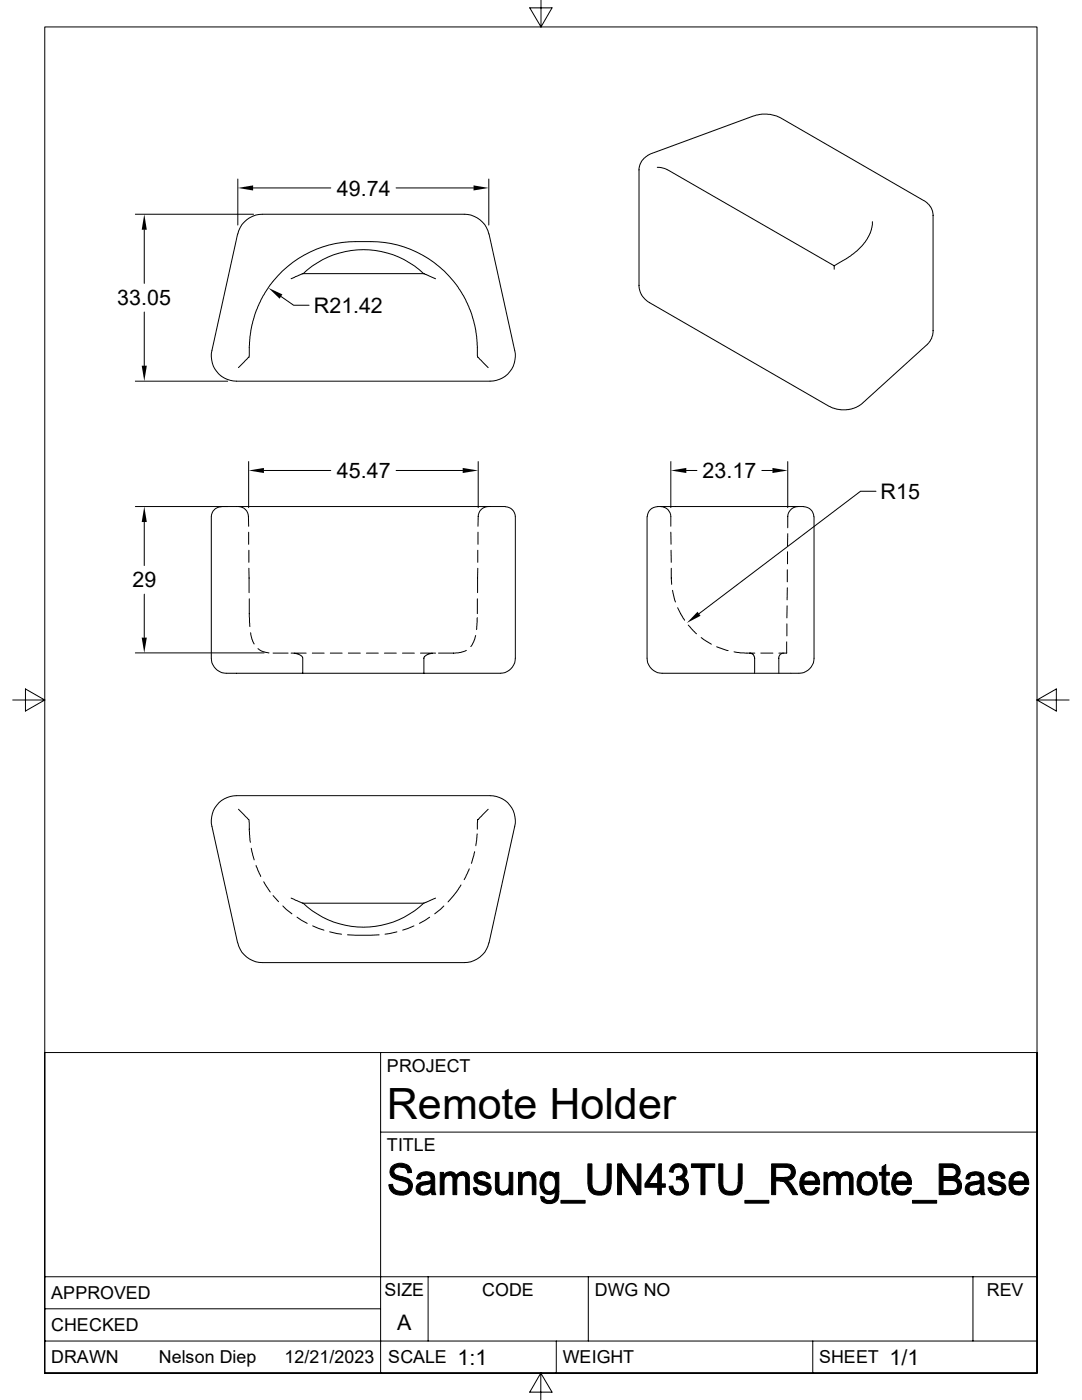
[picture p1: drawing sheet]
<svg xmlns="http://www.w3.org/2000/svg" width="216mm" height="279mm" viewBox="0 0 216 279" stroke-linecap="round" stroke-linejoin="round" font-family="sans-serif">
<g fill="none" stroke="#000" stroke-width=".2">
<path d="M108 0v5.4l-2.3-3.8h4.5l-2.2 3.8M47.5 35.7v9.2M50.5 37.5h15.5M79 37.5h15.5M97.5 35.7v9.2M128.4 31.7l1.6-1.1 20.3-7.4a6.8 6.8 0 0 1 5.5 .3l28.7 16.6 .8 .7a3.3 3.3 0 0 1 .9 2.2v23.4l-.3 1-.9 1.4-13 11.8-.7 .5-1.4 .5-2.1 .2-1.1-.2-1.3-.5-36.5-21.2a3.7 3.7 0 0 1-1.4-3v-23.3l.3-.9zM131.1 33.4l1.1 .1 .9 .4M133.2 33.9l33.3 19.1 3.1-1.9 2.5-2.1 1.5-2.4 .4-1.3 .1-1.1M27 42.8h23.6M28.8 45.8v10.8M47.4 46.7l-5.1 23.2a5 5 0 0 0 4.9 6.2h50.6a5 5 0 0 0 4.9-6.2l-5.1-23.2M54.5 56.1l-2 2.9-1.7 3.8-.8 3.2-.3 3.8a1.77 1.77 0 0 1-.2 1.6l-1.9 2"/>
<path d="M54.5 56.1a21.3 21.3 0 0 1 16.5-7.9 23.2 23.2 0 0 1 12.1 2.1 21.1 21.1 0 0 1 7.4 5.8M56.1 59.2l2.5 1.7h3.1M58.1 55.6l2.3-1h24.2l2.3 1M60.5 54.7a17.5 17.5 0 0 1 24.1 0M90.5 56.1l2 2.9 1.6 3.8 .9 3.2 .2 3.8a1.77 1.77 0 0 0 .3 1.6l1.9 2M97.5 46.7a5 5 0 0 0-4.9-3.9h-40.2a5 5 0 0 0-4.9 3.9M166.5 53v.7M27 76.1h18.4M28.8 62.3v10.7M49.6 92.1v9.2M52.7 93.9h13.3M79 93.9h13.3"/>
<path d="M95.4 92.1v9.2M133.9 92.1v9.2M136.9 93.9h2.2M152 93.9h2.1M157.2 92.1v9.2M174.8 98h-3.1l-32.2 24.5M27 101.1h18.4M28.8 104.2v8.7M28.8 118.6v8.7M42.8 101.7a3.9 3.9 0 0 1 3.1-.6h53.2a4.1 4.1 0 0 1 3.1 .6l.5 .7 .1 .7v28.3a3.3 3.3 0 0 1-4 3h-52.1a6.3 6.3 0 0 1-2.9-.4 3 3 0 0 1-1.6-2.6v-28.3l.1-.7zM47.6 101.1a2.02 2.02 0 0 1 2 2v1.9M49.6 106.2v2.4"/>
<path d="M49.7 113.4v4.9M49.7 109.8v2.4M49.7 119.5l.2 5.6M95.2 119.5v3M95.3 113.4v4.9M95.3 109.8v2.4M95.4 106.2v2.4M97.4 101.1a2.02 2.02 0 0 0-2 2v1.9M129.1 103.1v28.3a3.3 3.3 0 0 0 4 3h24.7a6.5 6.5 0 0 0 3-.4 3 3 0 0 0 1.6-2.6v-28.3M129.2 103.1a2.43 2.43 0 0 1 3-2h25.8a6.6 6.6 0 0 1 3.5 .4 2 2 0 0 1 .9 1.6M131.8 101.1a2.02 2.02 0 0 1 2.1 2v1.9M133.9 106.2v2.4"/>
<path d="M133.9 109.8v2.4M133.9 113.4l.1 3.2M134.2 117.8l.6 2.3M157.1 117.3v2.4M157.1 113.7v2.4M157.1 110.1v2.4M157.2 106.5l-.1 2.4M159.2 101.1a2.1 2.1 0 0 0-2 2v2.2M2.5 139.7h6.4l-3.8-2.2v4.4l3.8-2.2M27 130.3h25.7M50 126.3l.3 1.3 .4 .9M51.5 129.5a3.9 3.9 0 0 0 2.2 .8"/>
<path d="M54.5 130.3h3M58.1 130.3l1.4 .3 .9 .5v3.3M58.7 130.3h2.4M62.3 130.3h2.4M65.9 130.3h2.4M69.5 130.3h2.4M73.1 130.3h2.4M76.7 130.3h2.4M80.3 130.3h2.4M83.9 130.3h2.4M86.9 130.3l-1.2 .2-1 .6-.1 3.3M93 129.8l-1.6 .5h-3.9"/>
<path d="M94.9 126.8l-.4 1.3-.6 .9M95.2 123.3l-.1 2.3M135.2 121.3l1.4 2.5M137.3 124.8l1.7 1.7M139.9 127.3l2 1.3M143 129.1l2.3 .7M146.5 130.1l1.3 .2h2.8M149.6 130.3l.6 .3 .3 .5 .1 3.3M151.8 130.3h2.4M156.4 130.3a.94 .94 0 0 0-1 1.1v3M157 128.1v2.2h-1.6M157 124.5v2.4"/>
<path d="M157.1 120.9l-.1 2.4M206.9 139.7l3.9 2.2v-4.4l-3.9 2.2h6.4M47.6 161.5l1.4 1.4a1.66 1.66 0 0 1 .7 1.9l.3 3.3M50.1 169.3l.6 2.3M51.1 172.7l.9 2.2M52.6 176l1.3 2M54.5 178.7l1.1 1.3M58.1 179.2l2.3 1.1h24.2M86.9 179.2l-2.3 1.1M92 176.6l-.9 1.3-1.7 2.1M93.6 173.4l-1 2.2M94.7 170l-.6 2.3"/>
<path d="M95.2 166.4l-.2 2.4M97.4 161.5l-1.4 1.4a1.66 1.66 0 0 0-.7 1.9v.7M47.4 188.2l-5.1-23.3a5 5 0 0 1 4.9-6.1h50.6a5 5 0 0 1 4.9 6.1l-5.1 23.3M56.4 180.8l1.9 1.6M59.3 183l2 1.3M60.5 180.2a17.5 17.5 0 0 0 24.1 0M62.4 184.8l2.2 .8M65.8 186l2.4 .4M69.3 186.6h6.3M79.2 186l-2.4 .4M82.6 184.8l-2.3 .8M85.7 183l-2 1.3"/>
<path d="M88.6 180.8l-1.9 1.6M97.5 188.2a5 5 0 0 1-4.9 3.9h-40.2a5 5 0 0 1-4.9-3.9M75.9 210.1v63.9M75.9 225.9h131M8.9 254.8h198M85.4 254.8v12.8M117.4 254.8v12.8M194.1 254.8v12.8M8.9 274v-268.6h198v268.6M8.9 274v-63.9h198v63.9M8.9 274h198M8.9 267.6h198"/>
<path d="M8.9 261.2h67M107.9 274l2.3 3.8h-4.5l2.2-3.8v5.4M111 267.6v6.4M162.2 267.6v6.4"/>
</g>
<g fill="#000" stroke="#000" stroke-width=".2">
<path d="M77.6 236.4l.7-.1a1.6 1.6 0 0 0 1.8 1.5h-2l-.3-.6z" fill-rule="evenodd"/>
<path d="M78.1 232.8a2.61 2.61 0 0 1 3.6 .1h-2a.93 .93 0 0 0-1.1 .8 .93 .93 0 0 0 1 1 3 3 0 0 1 2.7 1.6 2.1 2.1 0 0 1-2.9 2.2l-.8-.3-.5-.4h2a1.07 1.07 0 0 0 1.2-.4 1.07 1.07 0 0 0 0-1.3l-.8-.3a3.6 3.6 0 0 1-2.6-1.3v-1z" fill-rule="evenodd"/>
<path d="M79.9 232.9h1.8l.3 .4 .1 .7-.7 .1a1.2 1.2 0 0 0-1.5-1.2z" fill-rule="evenodd"/>
<path d="M83.5 234.4l1.5 .1a.94 .94 0 0 0-1.1 .8l-.8-.1z" fill-rule="evenodd"/>
<path d="M83.4 236.3l.3-.2 2.3 .1-1.2 .3a.75 .75 0 0 0-1 .6 .75 .75 0 0 0 .9 .8l1.2 .1a1.78 1.78 0 0 1-2.8-.4v-.7z" fill-rule="evenodd"/>
<path d="M83.6 234.4a2.33 2.33 0 0 1 3 0l.1 .7v2.5l.3 .8h-.8l-.1-.5-1-.1a1.35 1.35 0 0 0 .9-1.6l-2.3-.1 .6-.2 1-.1a.48 .48 0 0 0 .5-.1 .48 .48 0 0 0 .2-.5 .83 .83 0 0 0-1-.7l-1.5-.1z" fill-rule="evenodd"/>
<path d="M84.7 237.9h1.4z" fill-rule="evenodd"/>
<path d="M87.8 234h.7v.6h.7l-.1 .1a1.37 1.37 0 0 0-.5 1.4v2.3h-.8z" fill-rule="evenodd"/>
<path d="M88.6 234.4l1.1 .1-1.2 .1z" fill-rule="evenodd"/>
<path d="M88.7 234.3a1.39 1.39 0 0 1 2.3 .4l-2.4-.3z" fill-rule="evenodd"/>
<path d="M90.1 234.7h.9l.1-.2h1.1a1.06 1.06 0 0 0-1.1 1.3v2.6h-.7v-3.3z" fill-rule="evenodd"/>
<path d="M91.4 234.2a1.32 1.32 0 0 1 1.5-.3 1.32 1.32 0 0 1 .7 1.4v3.1h-.7v-2.8a.79 .79 0 0 0-.7-1.1h-1.1z" fill-rule="evenodd"/>
<path d="M94.8 234.4l1.4 .1a.6 .6 0 0 0-.7 .2 .6 .6 0 0 0 0 .7l.1 .1a4.8 4.8 0 0 1 2.2 1 1.46 1.46 0 0 1-.2 1.6 1.46 1.46 0 0 1-1.5 .4l-.8-.2-.5-.4h1.5a.67 .67 0 0 0 .8-.3 .67 .67 0 0 0-.2-.9 3.4 3.4 0 0 1-2.2-1.1 1.14 1.14 0 0 1 .1-1.2z" fill-rule="evenodd"/>
<path d="M94.4 237.1l.8-.2a.95 .95 0 0 0 1.1 1h-1.5z" fill-rule="evenodd"/>
<path d="M94.9 234.3a1.81 1.81 0 0 1 2.9 .7l-.7 .2a.76 .76 0 0 0-.9-.7l-1.4-.1z" fill-rule="evenodd"/>
<path d="M98.8 234h.8v2.9a.87 .87 0 0 0 .9 1h1.1a1.5 1.5 0 0 1-1.9 .5 1.5 1.5 0 0 1-.9-1.7z" fill-rule="evenodd"/>
<path d="M100.5 237.9l.5-.2h.6v.2z" fill-rule="evenodd"/>
<path d="M101.6 234h.7v4.4h-.7v-.7h-.6a1.36 1.36 0 0 0 .6-1.4z" fill-rule="evenodd"/>
<path d="M103.5 234h.6v.6h.7l-.3 .2a1.23 1.23 0 0 0-.3 1.2v2.4h-.7z" fill-rule="evenodd"/>
<path d="M104.2 234.4l1.1 .1-1.2 .1z" fill-rule="evenodd"/>
<path d="M104.2 234.4a1.55 1.55 0 0 1 1.8-.4 1.55 1.55 0 0 1 .9 1.7v2.7h-.7v-2.7a.92 .92 0 0 0-.9-1.2z" fill-rule="evenodd"/>
<path d="M107.9 238.8l.7 .1a.84 .84 0 0 0 1 .7h-1.5z" fill-rule="evenodd"/>
<path d="M108.2 234.5a1.64 1.64 0 0 1 2.6 0h-1.2a1.52 1.52 0 0 0-1.1 2 1.31 1.31 0 0 0 1.2 1.3h1.8h-.7a1.74 1.74 0 0 1-2 .4 1.74 1.74 0 0 1-1-1.6v-1z" fill-rule="evenodd"/>
<path d="M109.6 234.5h1.3z" fill-rule="evenodd"/>
<path d="M108.1 239.6h1.5a1.31 1.31 0 0 0 1.2-1.8h.7a2 2 0 0 1-1 2.2 2 2 0 0 1-2.4-.4z" fill-rule="evenodd"/>
<path d="M109.8 234.5h1.1v-.5h.6v3.8h-1.8a1.52 1.52 0 0 0 1.1-2 1.32 1.32 0 0 0-1-1.3z" fill-rule="evenodd"/>
<path d="M117.3 232.3h.8v3.5a1.51 1.51 0 0 0 1.5 2h-1.8l-.3-.4-.2-1.1z" fill-rule="evenodd"/>
<path d="M121.2 232.3h.8v3.5a2.41 2.41 0 0 1-1.3 2.6 2.86 2.86 0 0 1-2.9-.6h1.8a1.41 1.41 0 0 0 1.6-1.8z" fill-rule="evenodd"/>
<path d="M123.2 232.3h.8v6.1h-.8z" fill-rule="evenodd"/>
<path d="M124 232.3l3.2 4.8-.1 1.3-3.1-4.8z" fill-rule="evenodd"/>
<path d="M127.2 232.3h.7v6.1h-.8z" fill-rule="evenodd"/>
<path d="M132 232.3v4h-2.6h1.8v-2.8z" fill-rule="evenodd"/>
<path d="M131.4 232.3h.6l-2.6 4h3.4v.6h-.8v1.5h-.8v-1.5h-2.5v-.6z" fill-rule="evenodd"/>
<path d="M133.9 232.9l.2-.1 1.3 .1a1.02 1.02 0 0 0-1.1 1.1l-.7-.2z" fill-rule="evenodd"/>
<path d="M133.5 236.8l.7-.1 .1 .4a1.06 1.06 0 0 0 1.1 .8h-1.4l-.4-.5z" fill-rule="evenodd"/>
<path d="M135 234.8l1.6 .1-.3 .2 .6 .3-1.9 .1z" fill-rule="evenodd"/>
<path d="M134.2 232.7a1.67 1.67 0 0 1 2.2-.1 1.67 1.67 0 0 1 .3 2.2l-1.6 .1a1.01 1.01 0 0 0 1.2-.9 1.01 1.01 0 0 0-.9-1.1l-1.3-.1z" fill-rule="evenodd"/>
<path d="M135.5 235.4h1.4a1.92 1.92 0 0 1-.2 2.7 1.92 1.92 0 0 1-2.7-.2h1.4a1.23 1.23 0 0 0 1.2-1.2 1.23 1.23 0 0 0-1.1-1.3z" fill-rule="evenodd"/>
<path d="M138 232.3h4.6v.7h-1.9v5.4h-.8v-5.4h-1.9z" fill-rule="evenodd"/>
<path d="M143.4 232.3h.8v3.5a1.51 1.51 0 0 0 1.5 2h-1.8l-.2-.4-.3-1.3z" fill-rule="evenodd"/>
<path d="M147.3 232.3h.8v3.5a2.41 2.41 0 0 1-1.3 2.6 2.86 2.86 0 0 1-2.9-.6h1.8a1.41 1.41 0 0 0 1.6-1.8z" fill-rule="evenodd"/>
<path d="M154 232.3h3.5l.6 .3 .3 .4h-3.6v2h3.5l-.4 .3-.8 .3-2.3 .1v2.7h-.8z" fill-rule="evenodd"/>
<path d="M155.7 235.7l1.4-.1 .4 .3 .4 .5 1.3 2h-1l-.8-1.3a2.3 2.3 0 0 0-1.7-1.4z" fill-rule="evenodd"/>
<path d="M156.6 233h1.8l.3 .5v.6l-.4 .9h-3.5h1.7a1.08 1.08 0 0 0 1.2-.5 1.08 1.08 0 0 0-.2-1.4z" fill-rule="evenodd"/>
<path d="M160 234.6l.1-.1h1.5a1.23 1.23 0 0 0-1.2 1.3h3.1v.6h-3.1l.3 1 .4 .4 .5 .1h-1.5a3 3 0 0 1-.1-3.3z" fill-rule="evenodd"/>
<path d="M160.3 234.4a1.96 1.96 0 0 1 2-.4 1.96 1.96 0 0 1 1.2 1.8h-3.1h2.4l-.3-.9-.5-.4h-1.9z" fill-rule="evenodd"/>
<path d="M160.1 237.9h1.5a1.17 1.17 0 0 0 1.2-.9l.7 .1a2 2 0 0 1-3.4 .8z" fill-rule="evenodd"/>
<path d="M164.4 234h.7v.6h.6a1.49 1.49 0 0 0-.6 1.5v2.3h-.7z" fill-rule="evenodd"/>
<path d="M165.2 234.4l1 .1-1.1 .1z" fill-rule="evenodd"/>
<path d="M165.3 234.3a1.36 1.36 0 0 1 2.3 .4l-2.4-.3z" fill-rule="evenodd"/>
<path d="M166.7 234.7h.9l.1-.2h1a1.06 1.06 0 0 0-1 1.3v2.6h-.7v-3.1z" fill-rule="evenodd"/>
<path d="M167.9 234.2a1.36 1.36 0 0 1 1.6-.3 1.36 1.36 0 0 1 .7 1.4v3.1h-.7v-2.8a.84 .84 0 0 0-.8-1.1h-1z" fill-rule="evenodd"/>
<path d="M171.7 234.4a2.05 2.05 0 0 1 2.8 0l-1.5 .1a1.69 1.69 0 0 0-1.1 2.4 1.18 1.18 0 0 0 1.1 1h-1.4a2.97 2.97 0 0 1 .1-3.5z" fill-rule="evenodd"/>
<path d="M173 234.5l1.5-.1a2.62 2.62 0 0 1-.7 4l-1.3 .1-.9-.6h1.4a1.54 1.54 0 0 0 1.2-2.1v-.4a1.2 1.2 0 0 0-1.2-.9z" fill-rule="evenodd"/>
<path d="M176 232.9l.7-.5v1.6h.8v.5h-.8v3l.5 .2-1.1 .1-.1-.2v-3.1h-.5v-.5h.5z" fill-rule="evenodd"/>
<path d="M176.1 237.8l1.4-.1 .1 .7-.5 .1a.82 .82 0 0 1-1-.7z" fill-rule="evenodd"/>
<path d="M178.4 234.6l.1-.1h1.4a1.23 1.23 0 0 0-1.2 1.3h3.2v.6h-3.2l.3 1 .5 .4 .5 .1h-1.5a3 3 0 0 1-.1-3.3z" fill-rule="evenodd"/>
<path d="M178.6 234.4a1.95 1.95 0 0 1 2.1-.4 1.95 1.95 0 0 1 1.2 1.8h-3.2h2.4v-.3l-.3-.6-.5-.4h-1.8z" fill-rule="evenodd"/>
<path d="M178.5 237.9h1.5a1.17 1.17 0 0 0 1.1-.9l.8 .1a2.04 2.04 0 0 1-3.4 .8z" fill-rule="evenodd"/>
<path d="M187.4 232.3h2.8l.8 .3 .3 .4h-3.1v1.9l2.9 .1-.3 .1 .7 .4-3.3 .1v2.1h3.3l-.5 .5-1.2 .2h-2.4z" fill-rule="evenodd"/>
<path d="M189.4 233h1.9l.3 .5-.1 .8-.4 .6h-2.9l1.5-.1a.95 .95 0 0 0 1.1-1 .95 .95 0 0 0-1.3-.8z" fill-rule="evenodd"/>
<path d="M189.6 235.6l1.9-.1 .4 .8v.7l-.4 .7h-3.3h1.5a1.09 1.09 0 0 0 1.3-1.1 1.09 1.09 0 0 0-1.4-1z" fill-rule="evenodd"/>
<path d="M193 234.4l1.6 .1a.96 .96 0 0 0-1.2 .8l-.7-.1z" fill-rule="evenodd"/>
<path d="M192.8 236.5l.5-.4 2.3 .1-1.2 .3a.75 .75 0 0 0-1 .6 .75 .75 0 0 0 .8 .8l1.3 .1a1.71 1.71 0 0 1-2.9-.6z" fill-rule="evenodd"/>
<path d="M193.3 234.2a2.33 2.33 0 0 1 2.8 .2l.2 .6v2.9l.3 .5h-.8l-.2-.5-.9-.1a1.29 1.29 0 0 0 .9-1.6l-2.3-.1 1.6-.3a.53 .53 0 0 0 .5-.2 .53 .53 0 0 0 .1-.6 .82 .82 0 0 0-.9-.5l-1.6-.1z" fill-rule="evenodd"/>
<path d="M194.2 237.9h1.4z" fill-rule="evenodd"/>
<path d="M197.5 234.4l1.4 .1a.58 .58 0 0 0-.8 .3 .58 .58 0 0 0 .3 .7l.8 .3a1.41 1.41 0 0 1 1.5 1.6 1.92 1.92 0 0 1-3.2 .5h1.5a.67 .67 0 0 0 .8-.3 .67 .67 0 0 0-.2-.9 3.4 3.4 0 0 1-2.2-1.1 1.14 1.14 0 0 1 .1-1.2z" fill-rule="evenodd"/>
<path d="M197.1 237.1l.8-.2a.95 .95 0 0 0 1.1 1h-1.5z" fill-rule="evenodd"/>
<path d="M197.6 234.3a1.98 1.98 0 0 1 2.8 .4l.1 .4-.7 .1a.76 .76 0 0 0-.9-.7l-1.4-.1z" fill-rule="evenodd"/>
<path d="M201.8 234.6l.1-.1h1.4a1.23 1.23 0 0 0-1.2 1.3h3.1l.1 .6h-3.2l.3 1 .5 .4 .5 .1h-1.5a3 3 0 0 1-.1-3.3z" fill-rule="evenodd"/>
<path d="M202 234.4a1.95 1.95 0 0 1 2-.4 1.95 1.95 0 0 1 1.2 1.8h-3.1h2.4l-.2-.7-.4-.5-.3-.1h-1.7z" fill-rule="evenodd"/>
<path d="M201.9 237.9h1.6a1.11 1.11 0 0 0 1-.9l.7 .1a1.97 1.97 0 0 1-3.3 .8z" fill-rule="evenodd"/>
<path d="M111.9 239.6h4.9v.5h-4.9z" fill-rule="evenodd"/>
<path d="M148.6 239.6h4.8v.5h-4.8z" fill-rule="evenodd"/>
<path d="M182.1 239.6h4.8v.5h-4.8z" fill-rule="evenodd"/>
</g>
<path d="M47.5 37.5l3-.5v1zM94.5 37l3 .5-3 .5zM28.8 42.8l.5 3h-1zM53.6 57.4l2.7 1.4-.5 .8zM28.3 73h1l-.5 3.1zM49.6 93.9l3.1-.5v1zM92.3 93.4l3.1 .5-3.1 .5zM133.9 93.9l3-.5v1zM154.1 93.4l3.1 .5-3.1 .5zM28.8 101.1l.5 3.1h-1zM28.3 127.3h1l-.5 3zM139.2 122.1l.6 .8-2.8 1.4z" fill="#000"/>
<text font-size="8.6" x="77.2" y="223.4">Remote Holder</text>
<g font-size="4.3">
<text x="67.2" y="39">49.74</text>
<text x="23.4" y="60.9">33.05</text>
<text x="62.6" y="62.4">R21.42</text>
<text x="67.2" y="95.4">45.47</text>
<text x="140.2" y="95.4">23.17</text>
<text x="175.7" y="99.6">R15</text>
<text x="26.5" y="117.2">29</text>
<text x="79.2" y="265.4">A</text>
<text x="91.3" y="272.3">1:1</text>
<text x="177.5" y="272.3">1/1</text>
</g>
<g font-size="3.6">
<text x="77.2" y="213.9">PROJECT</text>
<text x="77.2" y="229.7">TITLE</text>
<text x="10.2" y="259.3">APPROVED</text>
<text x="76.7" y="258.7">SIZE</text>
<text x="96.2" y="258.7">CODE</text>
<text x="118.7" y="258.7">DWG NO</text>
<text x="196.9" y="258.7">REV</text>
<text x="10.2" y="265.7">CHECKED</text>
<text x="10.2" y="272.1">DRAWN</text>
<text x="31.7" y="272.1">Nelson Diep</text>
<text x="56.8" y="272.1">12/21/2023</text>
<text x="77.5" y="272.1">SCALE</text>
<text x="112.3" y="272.1">WEIGHT</text>
<text x="163.5" y="272.1">SHEET</text>
</g>
</svg>
